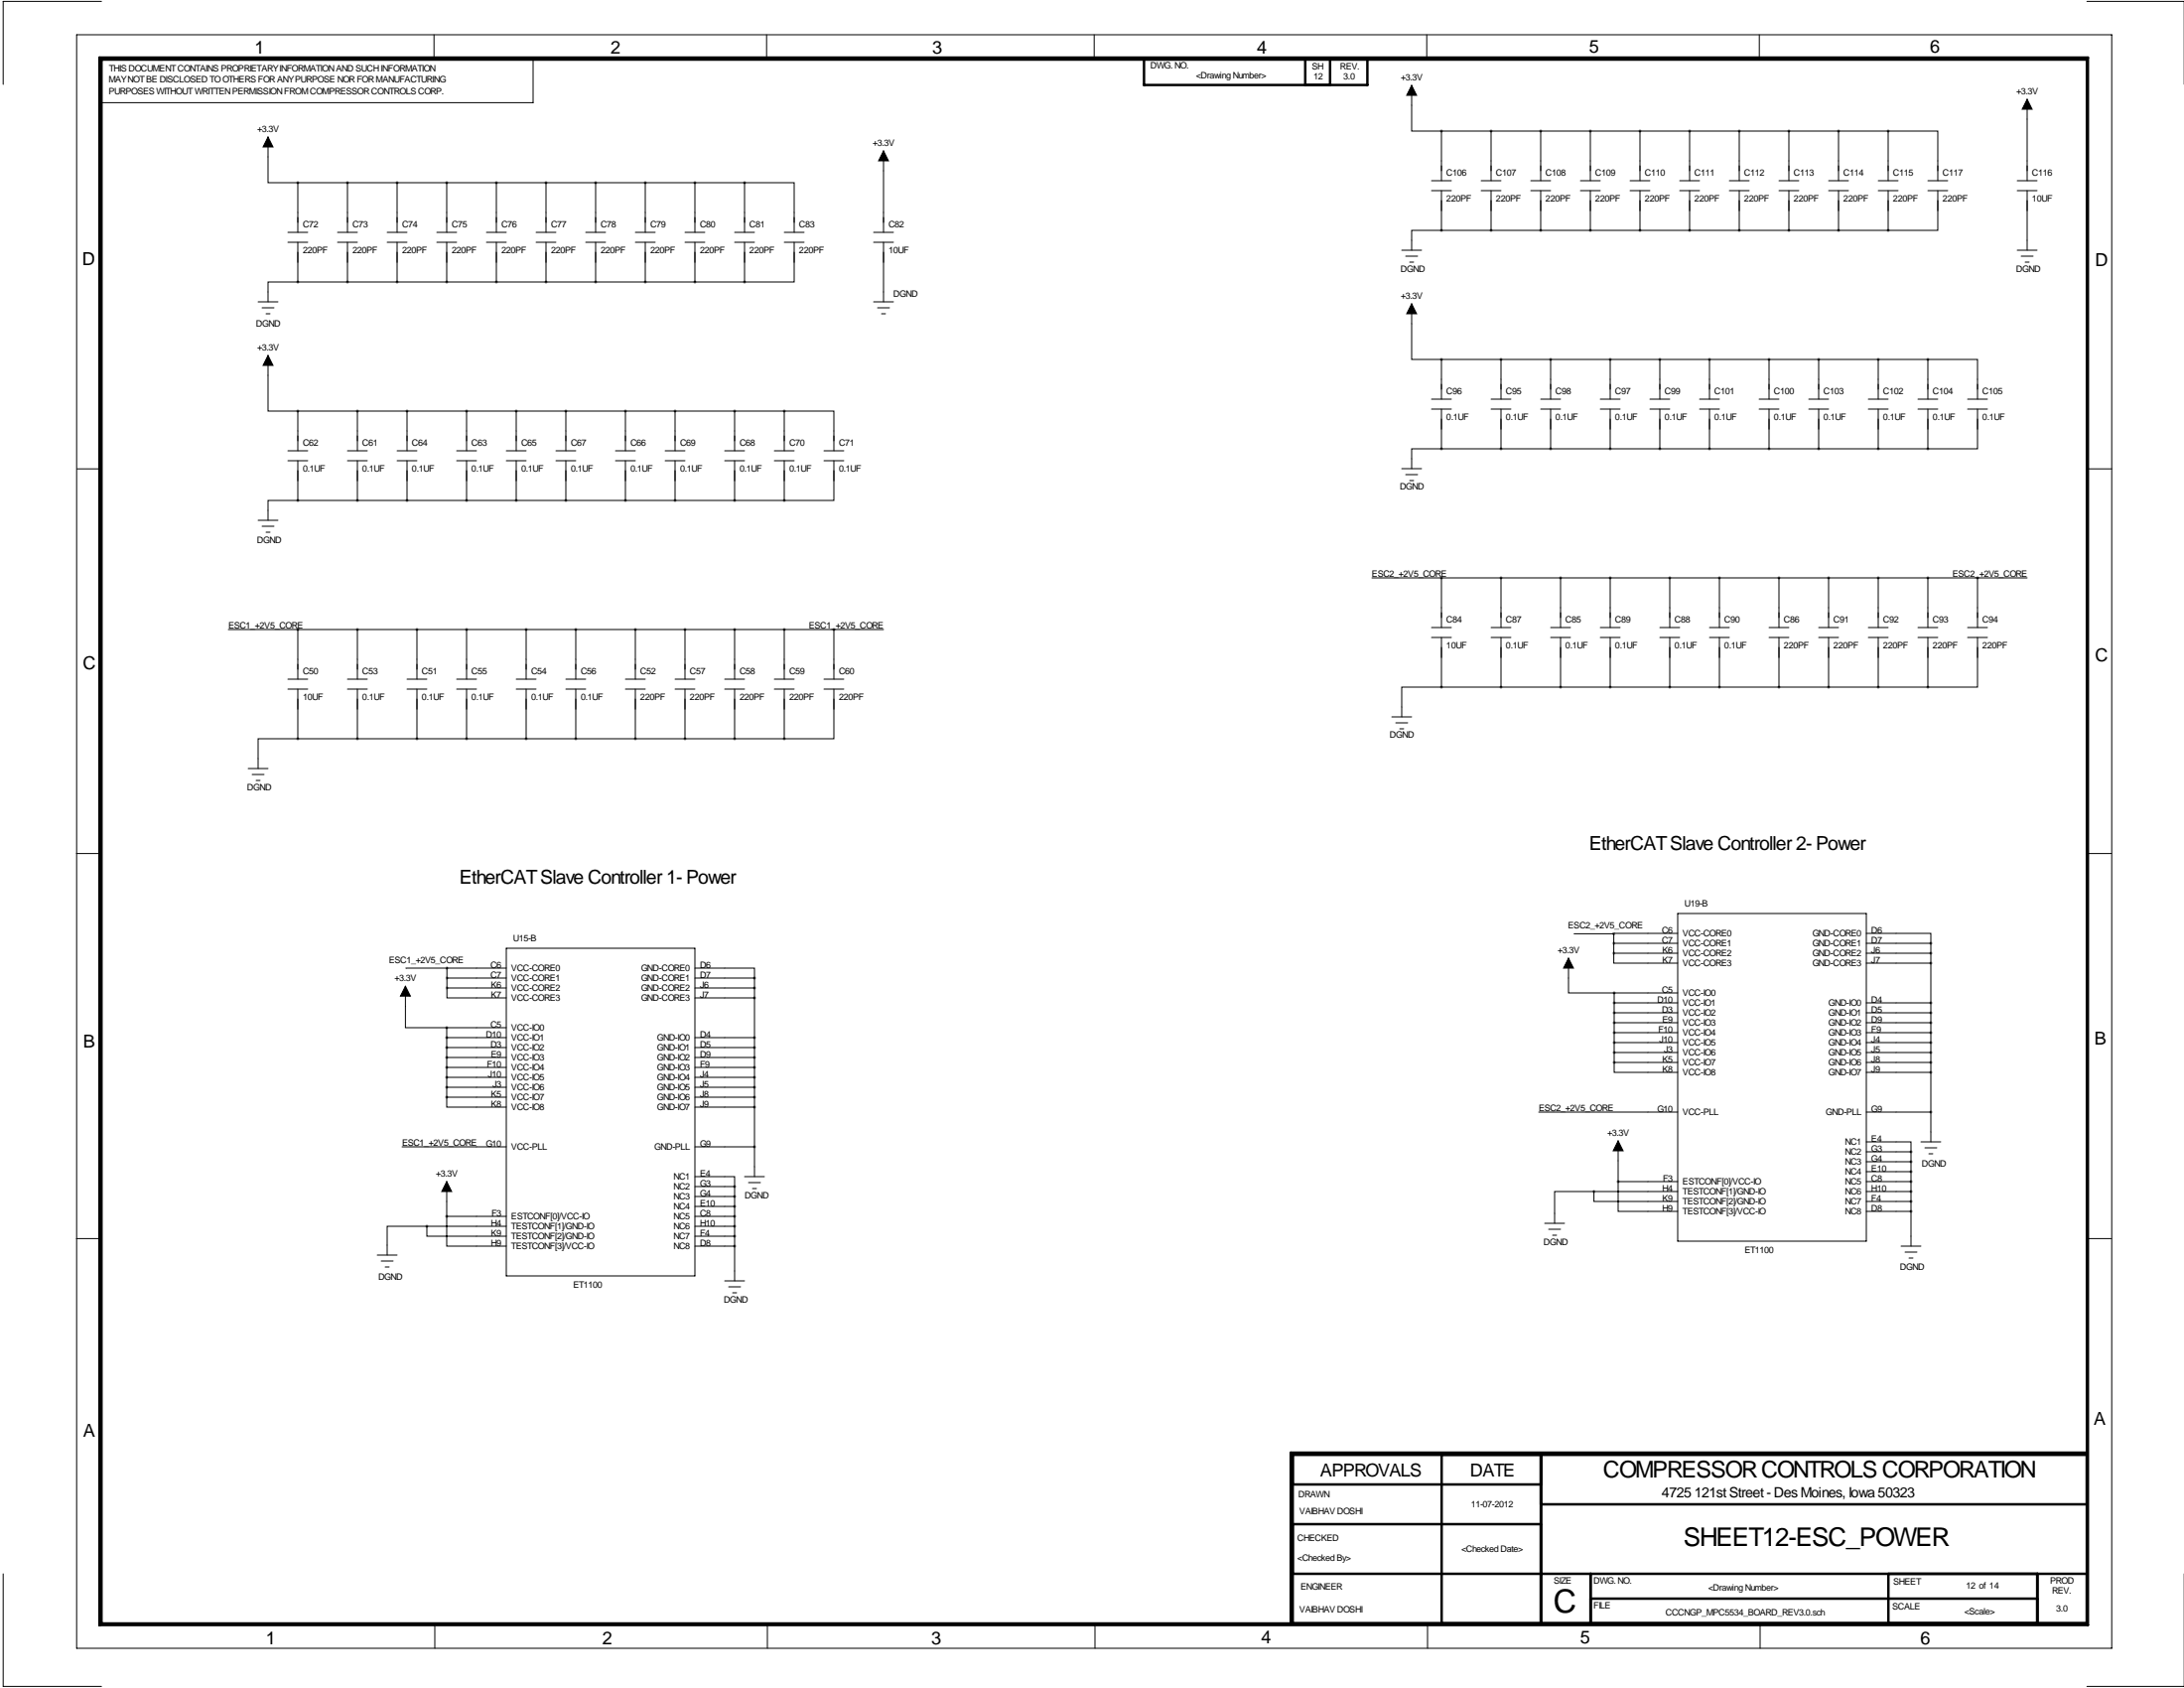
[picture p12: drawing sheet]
<svg xmlns="http://www.w3.org/2000/svg" width="559mm" height="432mm" viewBox="0 0 559 432" stroke-linecap="round" stroke-linejoin="round" font-family="sans-serif">
<g fill="none" stroke="#000" stroke-width=".25">
<path d="M19.6 8.9h520.7v412.7h-520.7zM26 .4h-25.2v21.2M111 8.9v6.3M143.6 15.2h-7.2v11.1h-110.8M196.1 8.9v6.3M280 8.9v6.3M365 8.9v6.3M450.1 8.9v6.3M534 .4h24.8M68.6 35.1v11.6h7.6M226.1 38.6v20.8M361.2 21.8v11.7h7.6"/>
<path d="M368.8 33.5v12.7M368.8 33.5h114.3M381.5 33.5v12.7M394.2 33.5v12.7M406.9 33.5v12.7M419.6 33.5v12.7M432.3 33.5v12.7M445 33.5v12.7M457.7 33.5v12.7M470.4 33.5v12.7M483.1 33.5h12.7v12.7M483.1 33.5v12.7"/>
<path d="M518.7 25.4v20.8M73.7 59.4h5M76.2 46.7v12.7M76.2 46.7h114.3M86.4 59.4h5M88.9 46.7v12.7M99.1 59.4h5M101.6 46.7v12.7M111.8 59.4h5M114.3 46.7v12.7M124.5 59.4h5M127 46.7v12.7"/>
<path d="M137.2 59.4h5M139.7 46.7v12.7M149.9 59.4h5M152.4 46.7v12.7M162.6 59.4h5M165.1 46.7v12.7M175.3 59.4h5M177.8 46.7v12.7M188 59.4h5M190.5 46.7h12.7v12.7M190.5 46.7v12.7M200.7 59.4h5"/>
<path d="M223.5 59.4h5.1M366.3 46.2h5M366.3 48.8h5M368.8 58.9h-7.6v5.1M368.8 48.8v10.1M368.8 58.9h114.3M379 46.2h5M379 48.8h5M381.5 48.8v10.1M391.7 46.2h5M391.7 48.8h5M394.2 48.8v10.1"/>
<path d="M404.4 46.2h5M404.4 48.8h5M406.9 48.8v10.1M417.1 46.2h5M417.1 48.8h5M419.6 48.8v10.1M429.8 46.2h5M429.8 48.8h5M432.3 48.8v10.1M442.5 46.2h5M442.5 48.8h5M445 48.8v10.1"/>
<path d="M455.2 46.2h5M455.2 48.8h5M457.7 48.8v10.1M467.9 46.2h5M467.9 48.8h5M470.4 48.8v10.1M480.6 46.2h5M480.6 48.8h5M483.1 48.8v10.1M493.3 46.2h5M493.3 48.8h5M495.8 48.8v10.1h-12.7"/>
<path d="M516.1 46.2h5.1M516.1 48.8h5.1M518.7 48.8v15.2M66 77.2h5.1M67.1 78.7h3M73.7 62h5M76.2 72.1h-7.6v5.1M76.2 62v10.1M76.2 72.1h114.3M86.4 62h5M88.9 62v10.1M99.1 62h5"/>
<path d="M101.6 62v10.1M111.8 62h5M114.3 62v10.1M124.5 62h5M127 62v10.1M137.2 62h5M139.7 62v10.1M149.9 62h5M152.4 62v10.1M162.6 62h5M165.1 62v10.1M175.3 62h5"/>
<path d="M177.8 62v10.1M188 62h5M190.5 62v10.1M200.7 62h5M203.2 62v10.1h-12.7M223.5 62h5.1M223.5 77.2h5.1M224.5 78.7h3.1M226.1 62v15.2M358.6 64h5.1M359.7 65.5h3M360.7 67.1h1"/>
<path d="M361.2 77.7v14.2h7.6M516.1 64h5.1M517.1 65.5h3.1M518.2 67.1h1M68.1 80.3h1M68.6 90.9v14.3h7.6M225.6 80.3h1M368.8 91.9v10.2M368.8 91.9h124.5M384 91.9v10.2M396.7 91.9v10.2M412 91.9v10.2"/>
<path d="M424.7 91.9v10.2M437.4 91.9v10.2M452.6 91.9v10.2M465.3 91.9v10.2M480.6 91.9v10.2M493.3 91.9h12.7v10.2M493.3 91.9v10.2M19.7 119.9h6.4M73.7 115.3h5M73.7 117.9h5M76.2 105.2v10.1M76.2 117.9v10.1"/>
<path d="M76.2 105.2h124.5M88.9 115.3h5.1M88.9 117.9h5.1M91.4 105.2v10.1M91.4 117.9v10.1M101.6 115.3h5.1M101.6 117.9h5.1M104.1 105.2v10.1M104.1 117.9v10.1M116.8 115.3h5.1M116.8 117.9h5.1M119.4 105.2v10.1"/>
<path d="M119.4 117.9v10.1M129.5 115.3h5.1M129.5 117.9h5.1M132.1 105.2v10.1M132.1 117.9v10.1M142.2 115.3h5.1M142.2 117.9h5.1M144.8 105.2v10.1M144.8 117.9v10.1M157.5 115.3h5.1M157.5 117.9h5.1M160 105.2v10.1"/>
<path d="M160 117.9v10.1M170.2 115.3h5.1M170.2 117.9h5.1M172.7 105.2v10.1M172.7 117.9v10.1M185.4 115.3h5.1M185.4 117.9h5.1M188 105.2v10.1M188 117.9v10.1M198.1 115.3h5.1M198.1 117.9h5.1M200.7 105.2h12.7v10.1"/>
<path d="M200.7 105.2v10.1M200.7 117.9v10.1M210.8 115.3h5.1M210.8 117.9h5.1M213.4 117.9v10.1h-12.7M358.6 119.9h5.1M366.3 102.1h5M366.3 104.6h5M368.8 114.8h-7.6v5.1M368.8 104.6v10.2M368.8 114.8h124.5M381.5 102.1h5.1"/>
<path d="M381.5 104.6h5.1M384 104.6v10.2M394.2 102.1h5.1M394.2 104.6h5.1M396.7 104.6v10.2M409.4 102.1h5.1M409.4 104.6h5.1M412 104.6v10.2M422.1 102.1h5.1M422.1 104.6h5.1M424.7 104.6v10.2M434.8 102.1h5.1"/>
<path d="M434.8 104.6h5.1M437.4 104.6v10.2M450.1 102.1h5.1M450.1 104.6h5.1M452.6 104.6v10.2M462.8 102.1h5.1M462.8 104.6h5.1M465.3 104.6v10.2M478 102.1h5.1M478 104.6h5.1M480.6 104.6v10.2M490.7 102.1h5.1"/>
<path d="M490.7 104.6h5.1M493.3 104.6v10.2M503.4 102.1h5.1M503.4 104.6h5.1M506 104.6v10.2h-12.7M533.9 119.9h6.4M66 133.1h5.1M67.1 134.6h3M68.1 136.1h1M76.2 128h-7.6v5.1M76.2 128h124.5M359.7 121.4h3"/>
<path d="M360.7 122.9h1M351 147.8h167.7M368.8 147.8v12.7M384 147.8v12.7M399.3 147.8v12.7M412 147.8v12.7M427.2 147.8v12.7M439.9 147.8v12.7M455.2 147.8v12.7M467.9 147.8v12.7M480.6 147.8v12.7M493.3 147.8v12.7"/>
<path d="M506 147.8v12.7M58.4 161h167.7M73.7 173.7h5M73.7 176.3h5M76.2 161v12.7M76.2 176.3v12.7M88.9 173.7h5.1M88.9 176.3h5.1M91.4 161v12.7M91.4 176.3v12.7M104.1 173.7h5.1M104.1 176.3h5.1"/>
<path d="M106.7 161v12.7M106.7 176.3v12.7M116.8 173.7h5.1M116.8 176.3h5.1M119.4 161v12.7M119.4 176.3v12.7M132.1 173.7h5.1M132.1 176.3h5.1M134.6 161v12.7M134.6 176.3v12.7M144.8 173.7h5.1M144.8 176.3h5.1"/>
<path d="M147.3 161v12.7M147.3 176.3v12.7M160 173.7h5.1M160 176.3h5.1M162.6 161v12.7M162.6 176.3v12.7M172.7 173.7h5.1M172.7 176.3h5.1M175.3 161v12.7M175.3 176.3v12.7M185.4 173.7h5.1M185.4 176.3h5.1"/>
<path d="M188 161v12.7M188 176.3v12.7M198.1 173.7h5.1M198.1 176.3h5.1M200.7 161v12.7M200.7 176.3v12.7M210.8 173.7h5.1M210.8 176.3h5.1M213.4 176.3v12.7h-12.7M213.4 161v12.7M366.3 160.5h5M366.3 163.1h5"/>
<path d="M368.8 175.8h-10.2v7.6M368.8 163.1v12.7M368.8 175.8h124.5M381.5 160.5h5.1M381.5 163.1h5.1M384 163.1v12.7M396.7 160.5h5.1M396.7 163.1h5.1M399.3 163.1v12.7M409.4 160.5h5.1M409.4 163.1h5.1M412 163.1v12.7"/>
<path d="M424.7 160.5h5.1M424.7 163.1h5.1M427.2 163.1v12.7M437.4 160.5h5.1M437.4 163.1h5.1M439.9 163.1v12.7M452.6 160.5h5.1M452.6 163.1h5.1M455.2 163.1v12.7M465.3 160.5h5.1M465.3 163.1h5.1M467.9 163.1v12.7"/>
<path d="M478 160.5h5.1M478 163.1h5.1M480.6 163.1v12.7M490.7 160.5h5.1M490.7 163.1h5.1M493.3 163.1v12.7M503.4 160.5h5.1M503.4 163.1h5.1M506 163.1v12.7h-12.7M63.5 196.6h5.1M64.5 198.1h3.1M65.5 199.6h1"/>
<path d="M76.2 189h-10.2v7.6M76.2 189h124.5M356.1 183.4h5.1M357.1 184.9h3.1M358.1 186.4h1.1M19.6 218.3h6.4M533.8 218.3h6.4M402.7 238.9h10.2M412.9 238.9v4.9M429.3 238.8l-16.4 .1M429.3 233.7h48.2v83.8h-48.2zM477.5 238.8h16.5v2.5"/>
<path d="M103.7 252.3v10.6h10.6M114.4 252.7v2.6h15.1M114.4 247.6l-10.5 .1M114.4 247.6h15.1M114.4 250.2h15.1M114.4 252.7h15.1M114.4 247.6v5.1M129.5 242.6h48.3v83.8h-48.3zM177.8 247.6h15.2v2.6M177.8 250.2h15.2M177.8 252.7h15.2M177.8 255.3h15.2"/>
<path d="M193 250.2v50.8M401.3 245.1v8.9h11.7M412.9 243.8v2.6h16.4M412.9 241.3h16.4M412.9 243.8h16.4M413 254h16.3M413 256.5h16.3M413 259.1h16.3M413 254v17.8M477.5 241.3h16.5M477.5 243.8h16.5M477.5 246.4h16.5"/>
<path d="M477.5 256.5h16.5M477.5 259.1h16.5M494 241.3v50.8M114.3 262.9v17.8M114.3 262.9h15.2M114.3 265.4h15.2M114.3 268h15.2M114.3 270.5h15.2M114.3 273h15.2M114.3 275.6h15.2M114.3 278.1h15.2M177.8 265.4h15.2"/>
<path d="M177.8 268h15.2M177.8 270.5h15.2M177.8 273h15.2M177.8 275.6h15.2M177.8 278.1h15.2M413 271.8v2.5h16.3M413 261.6h16.3M413 264.2h16.3M413 266.7h16.3M413 269.2h16.3M413 271.8h16.3M477.5 261.6h16.5"/>
<path d="M477.5 264.2h16.5M477.5 266.7h16.5M477.5 269.2h16.5M477.5 271.8h16.5M477.5 274.3h16.5M102.9 293.4h26.6M114.3 280.7v2.5h15.2M114.3 280.7h15.2M177.8 280.7h15.2M177.8 283.2h15.2M177.8 293.4h15.2M393.7 284.5h35.6"/>
<path d="M414 291.8v10.5M477.5 292.1h11.4v2.5M477.5 284.5h16.5M477.5 294.6h11.4M477.5 297.2h11.4M477.5 299.7h11.4M488.9 294.6v24.2M491.5 292.1h5.1M492.5 293.6h3.1M493.5 295.1h1M19.6 316.8h6.4M109.2 313.7v2.5h20.3"/>
<path d="M109.2 313.7h-10.1v7.4M109.2 313.7h20.3M114.3 311.1v7.7h15.2M114.3 302.3v8.8M114.3 311.1h15.2M177.8 301h10.2v2.5M177.8 306.1h10.2M177.8 311.1h10.2M177.8 313.7h10.2M177.8 316.2h10.2M177.8 318.8h10.2M177.8 303.5h10.2"/>
<path d="M177.8 308.6h10.2M188 303.5v24.2M190.5 301h5.1M191.5 302.5h3.1M192.5 304h1M395.2 312.9h5.1M396.2 314.5h3.1M397.3 316h1M407.8 304.8v2.5h21.5M407.8 304.8h-10v8.1M407.8 304.8h21.5M414 302.3v7.6h15.3"/>
<path d="M414 302.3h15.3M477.5 302.3h11.4M477.5 304.8h11.4M477.5 307.3h11.4M477.5 309.9h11.4M486.4 318.8h5.1M533.8 316.8h6.4M96.5 321.1h5.1M97.5 322.6h3.1M98.6 324.1h1M185.4 327.7h5.1M186.4 329.2h3.1"/>
<path d="M187.5 330.7h1M487.4 320.3h3.1M488.4 321.8h1.1M.8 402.6v28.8h25.2M111.3 415.3v6.3M196.3 415.3v6.3M280.2 415.3v6.3M365.3 415.3v6.3M450.3 415.3v6.3M534 431.4h24.8"/>
</g>
<g fill="none" stroke="#000" stroke-width=".63">
<path d="M25.5 14.7h508.7v401h-508.7zM26 15.2h508v400.1h-508zM292.7 15h57.2v6.7h-57.2zM334 21.7v-6.7h6.3v6.7M330.8 379.7h63.5M368.9 372.1v43.2M394.3 372.1v43.2M534 372.1h-203.2v43.2M534 371.6h-203.7v43.7M330.8 389.9h63.5M394.3 384.8h139.7M330.8 402.6h203.2"/>
<path d="M407 402.6v12.7M407 408.9h114.3M483.2 402.6v12.7M521.3 402.6v12.7"/>
</g>
<path d="M68.6 35.1l1.2 2.5h-2.5zM226.1 38.6l1.2 2.5h-2.5zM361.2 21.8l1.3 2.6h-2.6zM518.7 25.4l1.2 2.5h-2.5zM361.2 77.7l1.3 2.6h-2.6zM68.6 90.9l1.2 2.6h-2.5zM103.7 252.3l1.3 2.5h-2.5zM401.3 245.1l1.3 2.5h-2.6zM414 291.8l1.3 2.6h-2.6zM114.3 302.3l1.3 2.5h-2.6z" fill="#000" stroke="#000" stroke-width=".25"/>
<path d="M384 91.9a.05 .05 0 0 0 .1 0 .05 .05 0 0 0-.1 0zM396.7 91.9a.05 .05 0 0 0 .1 0 .05 .05 0 0 0-.1 0zM452.6 91.9a.05 .05 0 0 0 .1 0 .05 .05 0 0 0-.1 0zM465.3 91.9a.05 .05 0 0 0 .1 0 .05 .05 0 0 0-.1 0zM480.5 91.9a.05 .05 0 0 0 .1 0 .05 .05 0 0 0-.1 0zM493.2 91.9a.05 .05 0 0 0 .1 0 .05 .05 0 0 0-.1 0zM384 114.8a.05 .05 0 0 0 .1 0 .05 .05 0 0 0-.1 0zM396.7 114.8a.05 .05 0 0 0 .1 0 .05 .05 0 0 0-.1 0zM452.6 114.8a.05 .05 0 0 0 .1 0 .05 .05 0 0 0-.1 0zM465.3 114.8a.05 .05 0 0 0 .1 0 .05 .05 0 0 0-.1 0zM480.5 114.8a.05 .05 0 0 0 .1 0 .05 .05 0 0 0-.1 0zM493.2 114.8a.05 .05 0 0 0 .1 0 .05 .05 0 0 0-.1 0zM384 147.8a.05 .05 0 0 0 .1 0 .05 .05 0 0 0-.1 0zM427.2 147.8a.05 .05 0 0 0 .1 0 .05 .05 0 0 0-.1 0zM439.9 147.8a.05 .05 0 0 0 .1 0 .05 .05 0 0 0-.1 0zM455.1 147.8a.05 .05 0 0 0 .1 0 .05 .05 0 0 0-.1 0zM467.8 147.8a.05 .05 0 0 0 .1 0 .05 .05 0 0 0-.1 0zM480.5 147.8a.05 .05 0 0 0 .1 0 .05 .05 0 0 0-.1 0zM493.2 147.8a.05 .05 0 0 0 .1 0 .05 .05 0 0 0-.1 0zM505.9 147.8a.05 .05 0 0 0 .1 0 .05 .05 0 0 0-.1 0zM384 175.8a.05 .05 0 0 0 .1 0 .05 .05 0 0 0-.1 0zM427.2 175.8a.05 .05 0 0 0 .1 0 .05 .05 0 0 0-.1 0zM439.9 175.8a.05 .05 0 0 0 .1 0 .05 .05 0 0 0-.1 0zM455.1 175.8a.05 .05 0 0 0 .1 0 .05 .05 0 0 0-.1 0zM467.8 175.8a.05 .05 0 0 0 .1 0 .05 .05 0 0 0-.1 0zM480.5 175.8a.05 .05 0 0 0 .1 0 .05 .05 0 0 0-.1 0zM493.2 175.8a.05 .05 0 0 0 .1 0 .05 .05 0 0 0-.1 0zM494 274.3a.05 .05 0 0 0 .1 0 .05 .05 0 0 0-.1 0zM494 266.7a.05 .05 0 0 0 .1 0 .05 .05 0 0 0-.1 0zM494 264.2a.05 .05 0 0 0 .1 0 .05 .05 0 0 0-.1 0zM494 261.6a.05 .05 0 0 0 .1 0 .05 .05 0 0 0-.1 0zM494 259.1a.05 .05 0 0 0 .1 0 .05 .05 0 0 0-.1 0zM494 256.5a.05 .05 0 0 0 .1 0 .05 .05 0 0 0-.1 0zM494 246.4a.05 .05 0 0 0 .1 0 .05 .05 0 0 0-.1 0zM494 243.8a.05 .05 0 0 0 .1 0 .05 .05 0 0 0-.1 0zM494 241.3a.05 .05 0 0 0 .1 0 .05 .05 0 0 0-.1 0zM488.9 307.3a.05 .05 0 0 0 .1 0 .05 .05 0 0 0-.1 0zM488.9 304.8a.05 .05 0 0 0 .1 0 .05 .05 0 0 0-.1 0zM488.9 302.3a.05 .05 0 0 0 .1 0 .05 .05 0 0 0-.1 0zM488.9 299.7a.05 .05 0 0 0 .1 0 .05 .05 0 0 0-.1 0zM488.9 297.2a.05 .05 0 0 0 .1 0 .05 .05 0 0 0-.1 0zM488.9 294.6a.05 .05 0 0 0 .1 0 .05 .05 0 0 0-.1 0zM494 284.5a.05 .05 0 0 0 .1 0 .05 .05 0 0 0-.1 0zM488.9 309.9a.05 .05 0 0 0 .1 0 .05 .05 0 0 0-.1 0zM91.4 105.2a.05 .05 0 0 0 .1 0 .05 .05 0 0 0-.1 0zM104.1 105.2a.05 .05 0 0 0 .1 0 .05 .05 0 0 0-.1 0zM187.9 105.2a.05 .05 0 0 0 .1 0 .05 .05 0 0 0-.1 0zM200.6 105.2a.05 .05 0 0 0 .1 0 .05 .05 0 0 0-.1 0zM91.4 128a.05 .05 0 0 0 .1 0 .05 .05 0 0 0-.1 0zM104.1 128a.05 .05 0 0 0 .1 0 .05 .05 0 0 0-.1 0zM187.9 128a.05 .05 0 0 0 .1 0 .05 .05 0 0 0-.1 0zM200.6 128a.05 .05 0 0 0 .1 0 .05 .05 0 0 0-.1 0zM91.4 161a.05 .05 0 0 0 .1 0 .05 .05 0 0 0-.1 0zM162.5 161a.05 .05 0 0 0 .1 0 .05 .05 0 0 0-.1 0zM175.2 161a.05 .05 0 0 0 .1 0 .05 .05 0 0 0-.1 0zM187.9 161a.05 .05 0 0 0 .1 0 .05 .05 0 0 0-.1 0zM200.6 161a.05 .05 0 0 0 .1 0 .05 .05 0 0 0-.1 0zM213.3 161a.05 .05 0 0 0 .1 0 .05 .05 0 0 0-.1 0zM91.4 189a.05 .05 0 0 0 .1 0 .05 .05 0 0 0-.1 0zM162.5 189a.05 .05 0 0 0 .1 0 .05 .05 0 0 0-.1 0zM175.2 189a.05 .05 0 0 0 .1 0 .05 .05 0 0 0-.1 0zM187.9 189a.05 .05 0 0 0 .1 0 .05 .05 0 0 0-.1 0zM200.6 189a.05 .05 0 0 0 .1 0 .05 .05 0 0 0-.1 0zM193 278.1a.05 .05 0 0 0 .1 0 .05 .05 0 0 0-.1 0zM193 275.6a.05 .05 0 0 0 .1 0 .05 .05 0 0 0-.1 0zM193 273.1a.05 .05 0 0 0 .1 0 .05 .05 0 0 0-.1 0zM193 270.5a.05 .05 0 0 0 .1 0 .05 .05 0 0 0-.1 0zM193 268a.05 .05 0 0 0 .1 0 .05 .05 0 0 0-.1 0zM193 265.4a.05 .05 0 0 0 .1 0 .05 .05 0 0 0-.1 0zM193 252.7a.05 .05 0 0 0 .1 0 .05 .05 0 0 0-.1 0zM193 250.2a.05 .05 0 0 0 .1 0 .05 .05 0 0 0-.1 0zM114.3 252.7a.05 .05 0 0 0 .1 0 .05 .05 0 0 0-.1 0zM114.3 250.2a.05 .05 0 0 0 .1 0 .05 .05 0 0 0-.1 0zM193 280.7a.05 .05 0 0 0 .1 0 .05 .05 0 0 0-.1 0zM187.9 316.2a.05 .05 0 0 0 .1 0 .05 .05 0 0 0-.1 0zM187.9 313.7a.05 .05 0 0 0 .1 0 .05 .05 0 0 0-.1 0zM187.9 308.6a.05 .05 0 0 0 .1 0 .05 .05 0 0 0-.1 0zM193 293.4a.05 .05 0 0 0 .1 0 .05 .05 0 0 0-.1 0zM193 283.2a.05 .05 0 0 0 .1 0 .05 .05 0 0 0-.1 0zM187.9 303.5a.05 .05 0 0 0 .1 0 .05 .05 0 0 0-.1 0zM187.9 306.1a.05 .05 0 0 0 .1 0 .05 .05 0 0 0-.1 0zM187.9 311.2a.05 .05 0 0 0 .1 0 .05 .05 0 0 0-.1 0zM193 255.3a.05 .05 0 0 0 .1 0 .05 .05 0 0 0-.1 0zM114.3 247.7a.05 .05 0 0 0 .1 0 .05 .05 0 0 0-.1 0zM494 271.8a.05 .05 0 0 0 .1 0 .05 .05 0 0 0-.1 0zM494 269.2a.05 .05 0 0 0 .1 0 .05 .05 0 0 0-.1 0zM187.9 318.8a.05 .05 0 0 0 .1 0 .05 .05 0 0 0-.1 0z" fill="#000" stroke="#000" stroke-width=".63"/>
<text font-size="8.2" x="397.5" y="412.4">C</text>
<text font-size="6.6" x="430.8" y="395.4">SHEET12-ESC_POWER</text>
<text font-size="5.9" x="410.2" y="378">COMPRESSOR CONTROLS CORPORATION</text>
<g font-size="4.9">
<text x="406.7" y="217.4">EtherCAT Slave Controller 2- Power</text>
<text x="117.6" y="226.1">EtherCAT Slave Controller 1- Power</text>
</g>
<g font-size="4.6">
<text x="65.1" y="13.7">1</text>
<text x="156.3" y="13.7">2</text>
<text x="238.5" y="13.7">3</text>
<text x="321.6" y="13.7">4</text>
<text x="406.6" y="13.5">5</text>
<text x="493.8" y="13.5">6</text>
<text x="21.1" y="67.9">D</text>
<text x="536.1" y="68.1">D</text>
<text x="21.2" y="171.1">C</text>
<text x="536" y="169.2">C</text>
<text x="21.3" y="268.1">B</text>
<text x="535.9" y="267.2">B</text>
<text x="535.7" y="364.5">A</text>
<text x="21.3" y="367.5">A</text>
<text x="337.8" y="377.7">APPROVALS</text>
<text x="376.2" y="377.7">DATE</text>
<text x="68" y="420.6">1</text>
<text x="154.1" y="420.6">2</text>
<text x="238.3" y="420.6">3</text>
<text x="322.7" y="420.5">4</text>
<text x="404.4" y="420.4">5</text>
<text x="491.4" y="420.6">6</text>
</g>
<text font-size="3.6" x="425.2" y="383">4725 121st Street - Des Moines, Iowa 50323</text>
<g font-size="2.3">
<text x="294.3" y="17.6">DWG. NO.</text>
<text x="335.7" y="17.7">SH</text>
<text x="342.9" y="17.8">REV.</text>
<text x="27.8" y="21.1">MAY NOT BE DISCLOSED TO OTHERS FOR ANY PURPOSE NOR FOR MANUFACTURING</text>
<text x="27.9" y="18.3">THIS DOCUMENT CONTAINS PROPRIETARY INFORMATION AND SUCH INFORMATION</text>
<text x="306.1" y="20.1">&lt;Drawing Number&gt;</text>
<text x="336.1" y="20.3">12</text>
<text x="343.7" y="20.3">3.0</text>
<text x="358.4" y="20.6">+3.3V</text>
<text x="27.8" y="24.2">PURPOSES WITHOUT WRITTEN PERMISSION FROM COMPRESSOR CONTROLS CORP.</text>
<text x="515.9" y="24.1">+3.3V</text>
<text x="65.8" y="33.8">+3.3V</text>
<text x="223.3" y="37.3">+3.3V</text>
<text x="370.1" y="45">C106</text>
<text x="382.8" y="45">C107</text>
<text x="395.5" y="45">C108</text>
<text x="408.2" y="45">C109</text>
<text x="420.9" y="45">C110</text>
<text x="433.6" y="45">C111</text>
<text x="446.3" y="45">C112</text>
<text x="459" y="45">C113</text>
<text x="471.7" y="45">C114</text>
<text x="484.4" y="45">C115</text>
<text x="497.1" y="45">C117</text>
<text x="519.9" y="45">C116</text>
<text x="370.1" y="51.6">220PF</text>
<text x="382.8" y="51.6">220PF</text>
<text x="395.5" y="51.6">220PF</text>
<text x="408.2" y="51.6">220PF</text>
<text x="420.9" y="51.6">220PF</text>
<text x="433.6" y="51.6">220PF</text>
<text x="446.3" y="51.6">220PF</text>
<text x="459" y="51.6">220PF</text>
<text x="471.7" y="51.6">220PF</text>
<text x="484.4" y="51.6">220PF</text>
<text x="497.1" y="51.6">220PF</text>
<text x="519.9" y="51.6">10UF</text>
<text x="77.5" y="58.2">C72</text>
<text x="90.2" y="58.2">C73</text>
<text x="102.9" y="58.2">C74</text>
<text x="115.6" y="58.2">C75</text>
<text x="128.3" y="58.2">C76</text>
<text x="141" y="58.2">C77</text>
<text x="153.7" y="58.2">C78</text>
<text x="166.4" y="58.2">C79</text>
<text x="179.1" y="58.2">C80</text>
<text x="191.8" y="58.2">C81</text>
<text x="204.5" y="58.2">C83</text>
<text x="227.3" y="58.2">C82</text>
<text x="77.5" y="64.8">220PF</text>
<text x="90.2" y="64.8">220PF</text>
<text x="102.9" y="64.8">220PF</text>
<text x="115.6" y="64.8">220PF</text>
<text x="128.3" y="64.8">220PF</text>
<text x="141" y="64.8">220PF</text>
<text x="153.7" y="64.8">220PF</text>
<text x="166.4" y="64.8">220PF</text>
<text x="179.1" y="64.8">220PF</text>
<text x="191.8" y="64.8">220PF</text>
<text x="204.5" y="64.8">220PF</text>
<text x="227.3" y="64.8">10UF</text>
<text x="358.4" y="69.6">DGND</text>
<text x="515.9" y="69.6">DGND</text>
<text x="228.6" y="75.9">DGND</text>
<text x="358.4" y="76.5">+3.3V</text>
<text x="65.5" y="83.6">DGND</text>
<text x="65.8" y="89.7">+3.3V</text>
<text x="370.1" y="100.8">C96</text>
<text x="385.3" y="100.8">C95</text>
<text x="398" y="100.8">C98</text>
<text x="413.3" y="100.8">C97</text>
<text x="426" y="100.8">C99</text>
<text x="438.7" y="100.8">C101</text>
<text x="453.9" y="100.8">C100</text>
<text x="466.6" y="100.8">C103</text>
<text x="481.8" y="100.8">C102</text>
<text x="494.5" y="100.8">C104</text>
<text x="507.2" y="100.8">C105</text>
<text x="370.1" y="107.5">0.1UF</text>
<text x="385.3" y="107.5">0.1UF</text>
<text x="398" y="107.5">0.1UF</text>
<text x="413.3" y="107.5">0.1UF</text>
<text x="426" y="107.5">0.1UF</text>
<text x="438.7" y="107.5">0.1UF</text>
<text x="453.9" y="107.5">0.1UF</text>
<text x="466.6" y="107.5">0.1UF</text>
<text x="481.8" y="107.5">0.1UF</text>
<text x="494.5" y="107.5">0.1UF</text>
<text x="507.2" y="107.5">0.1UF</text>
<text x="77.5" y="114">C62</text>
<text x="92.7" y="114">C61</text>
<text x="105.4" y="114">C64</text>
<text x="120.6" y="114">C63</text>
<text x="133.3" y="114">C65</text>
<text x="146" y="114">C67</text>
<text x="161.3" y="114">C66</text>
<text x="174" y="114">C69</text>
<text x="189.2" y="114">C68</text>
<text x="201.9" y="114">C70</text>
<text x="214.6" y="114">C71</text>
<text x="77.5" y="120.7">0.1UF</text>
<text x="92.7" y="120.7">0.1UF</text>
<text x="105.4" y="120.7">0.1UF</text>
<text x="120.6" y="120.7">0.1UF</text>
<text x="133.3" y="120.7">0.1UF</text>
<text x="146" y="120.7">0.1UF</text>
<text x="161.3" y="120.7">0.1UF</text>
<text x="174" y="120.7">0.1UF</text>
<text x="189.2" y="120.7">0.1UF</text>
<text x="201.9" y="120.7">0.1UF</text>
<text x="214.6" y="120.7">0.1UF</text>
<text x="358.1" y="125.2">DGND</text>
<text x="65.8" y="138.9">DGND</text>
<text x="351" y="147.6">ESC2_+2V5_CORE</text>
<text x="499.6" y="147.6">ESC2_+2V5_CORE</text>
<text x="58.4" y="160.8">ESC1_+2V5_CORE</text>
<text x="207" y="160.8">ESC1_+2V5_CORE</text>
<text x="370.1" y="159.3">C84</text>
<text x="385.3" y="159.3">C87</text>
<text x="400.6" y="159.3">C85</text>
<text x="413.3" y="159.3">C89</text>
<text x="428.5" y="159.3">C88</text>
<text x="441.2" y="159.3">C90</text>
<text x="456.4" y="159.3">C86</text>
<text x="469.1" y="159.3">C91</text>
<text x="481.8" y="159.3">C92</text>
<text x="494.5" y="159.3">C93</text>
<text x="507.2" y="159.3">C94</text>
<text x="370.1" y="165.9">10UF</text>
<text x="385.3" y="165.9">0.1UF</text>
<text x="400.6" y="165.9">0.1UF</text>
<text x="413.3" y="165.9">0.1UF</text>
<text x="428.5" y="165.9">0.1UF</text>
<text x="441.2" y="165.9">0.1UF</text>
<text x="456.4" y="165.9">220PF</text>
<text x="469.1" y="165.9">220PF</text>
<text x="481.8" y="165.9">220PF</text>
<text x="494.5" y="165.9">220PF</text>
<text x="507.2" y="165.9">220PF</text>
<text x="77.5" y="172.5">C50</text>
<text x="92.7" y="172.5">C53</text>
<text x="107.9" y="172.5">C51</text>
<text x="120.6" y="172.5">C55</text>
<text x="135.9" y="172.5">C54</text>
<text x="148.6" y="172.5">C56</text>
<text x="163.8" y="172.5">C52</text>
<text x="176.5" y="172.5">C57</text>
<text x="189.2" y="172.5">C58</text>
<text x="201.9" y="172.5">C59</text>
<text x="214.6" y="172.5">C60</text>
<text x="77.5" y="179.1">10UF</text>
<text x="92.7" y="179.1">0.1UF</text>
<text x="107.9" y="179.1">0.1UF</text>
<text x="120.6" y="179.1">0.1UF</text>
<text x="135.9" y="179.1">0.1UF</text>
<text x="148.6" y="179.1">0.1UF</text>
<text x="163.8" y="179.1">220PF</text>
<text x="176.5" y="179.1">220PF</text>
<text x="189.2" y="179.1">220PF</text>
<text x="201.9" y="179.1">220PF</text>
<text x="214.6" y="179.1">220PF</text>
<text x="355.6" y="188.7">DGND</text>
<text x="63.2" y="202.2">DGND</text>
<text x="431" y="231.9">U19-B</text>
<text x="401.2" y="237.5">ESC2_+2V5_CORE</text>
<text x="425.2" y="238.8">C6</text>
<text x="430.5" y="239.5">VCC-CORE0</text>
<text x="463.7" y="239.5">GND-CORE0</text>
<text x="478.8" y="238.8">D6</text>
<text x="131.3" y="240.8">U15-B</text>
<text x="398.6" y="243.8">+3.3V</text>
<text x="425.2" y="241.3">C7</text>
<text x="425.4" y="243.8">K6</text>
<text x="430.5" y="242.1">VCC-CORE1</text>
<text x="430.5" y="244.6">VCC-CORE2</text>
<text x="463.7" y="242.1">GND-CORE1</text>
<text x="463.7" y="244.6">GND-CORE2</text>
<text x="478.8" y="241.3">D7</text>
<text x="478.8" y="243.8">J6</text>
<text x="99.5" y="246.3">ESC1_+2V5_CORE</text>
<text x="101" y="251">+3.3V</text>
<text x="125.5" y="247.6">C6</text>
<text x="125.5" y="250.2">C7</text>
<text x="130.8" y="248.4">VCC-CORE0</text>
<text x="130.8" y="251">VCC-CORE1</text>
<text x="164" y="248.4">GND-CORE0</text>
<text x="164" y="251">GND-CORE1</text>
<text x="179.1" y="247.6">D6</text>
<text x="179.1" y="250.2">D7</text>
<text x="425.4" y="246.4">K7</text>
<text x="430.5" y="247.1">VCC-CORE3</text>
<text x="463.7" y="247.1">GND-CORE3</text>
<text x="478.8" y="246.4">J7</text>
<text x="125.6" y="252.7">K6</text>
<text x="125.6" y="255.3">K7</text>
<text x="130.8" y="253.5">VCC-CORE2</text>
<text x="130.8" y="256">VCC-CORE3</text>
<text x="164" y="253.5">GND-CORE2</text>
<text x="164" y="256">GND-CORE3</text>
<text x="179.1" y="252.7">J6</text>
<text x="179.1" y="255.3">J7</text>
<text x="424" y="256.5">D10</text>
<text x="425.2" y="254">C5</text>
<text x="430.5" y="254.8">VCC-IO0</text>
<text x="430.5" y="257.3">VCC-IO1</text>
<text x="467.8" y="257.3">GND-IO0</text>
<text x="478.8" y="256.5">D4</text>
<text x="125.5" y="262.9">C5</text>
<text x="130.8" y="263.7">VCC-IO0</text>
<text x="425.2" y="259.1">D3</text>
<text x="425.4" y="261.6">E9</text>
<text x="430.5" y="259.8">VCC-IO2</text>
<text x="430.5" y="262.4">VCC-IO3</text>
<text x="467.8" y="259.8">GND-IO1</text>
<text x="467.8" y="262.4">GND-IO2</text>
<text x="478.8" y="259.1">D5</text>
<text x="478.8" y="261.6">D9</text>
<text x="124.3" y="265.4">D10</text>
<text x="125.5" y="268">D3</text>
<text x="130.8" y="266.2">VCC-IO1</text>
<text x="130.8" y="268.7">VCC-IO2</text>
<text x="168.1" y="266.2">GND-IO0</text>
<text x="168.1" y="268.7">GND-IO1</text>
<text x="179.1" y="265.4">D4</text>
<text x="179.1" y="268">D5</text>
<text x="424.3" y="264.2">F10</text>
<text x="424.6" y="266.7">J10</text>
<text x="425.8" y="269.2">J3</text>
<text x="430.5" y="264.9">VCC-IO4</text>
<text x="430.5" y="267.5">VCC-IO5</text>
<text x="467.8" y="264.9">GND-IO3</text>
<text x="467.8" y="267.5">GND-IO4</text>
<text x="478.8" y="264.2">F9</text>
<text x="478.8" y="266.7">J4</text>
<text x="478.8" y="269.2">J5</text>
<text x="124.6" y="273">F10</text>
<text x="124.8" y="275.6">J10</text>
<text x="125.6" y="270.5">E9</text>
<text x="130.8" y="271.3">VCC-IO3</text>
<text x="130.8" y="273.8">VCC-IO4</text>
<text x="168.1" y="271.3">GND-IO2</text>
<text x="168.1" y="273.8">GND-IO3</text>
<text x="179.1" y="270.5">D9</text>
<text x="179.1" y="273">F9</text>
<text x="179.1" y="275.6">J4</text>
<text x="425.4" y="271.8">K5</text>
<text x="425.4" y="274.3">K8</text>
<text x="430.5" y="270">VCC-IO6</text>
<text x="430.5" y="272.5">VCC-IO7</text>
<text x="430.5" y="275.1">VCC-IO8</text>
<text x="467.8" y="270">GND-IO5</text>
<text x="467.8" y="272.5">GND-IO6</text>
<text x="467.8" y="275.1">GND-IO7</text>
<text x="478.8" y="271.8">J8</text>
<text x="478.8" y="274.3">J9</text>
<text x="125.6" y="280.7">K5</text>
<text x="126" y="278.1">J3</text>
<text x="130.8" y="276.4">VCC-IO5</text>
<text x="130.8" y="278.9">VCC-IO6</text>
<text x="130.8" y="281.4">VCC-IO7</text>
<text x="168.1" y="276.4">GND-IO4</text>
<text x="168.1" y="278.9">GND-IO5</text>
<text x="168.1" y="281.4">GND-IO6</text>
<text x="179.1" y="278.1">J5</text>
<text x="179.1" y="280.7">J8</text>
<text x="125.6" y="283.2">K8</text>
<text x="130.8" y="284">VCC-IO8</text>
<text x="168.1" y="284">GND-IO7</text>
<text x="179.1" y="283.2">J9</text>
<text x="393.7" y="284.2">ESC2_+2V5_CORE</text>
<text x="424" y="284.5">G10</text>
<text x="430.5" y="285.2">VCC-PLL</text>
<text x="467.2" y="285.2">GND-PLL</text>
<text x="478.8" y="284.5">G9</text>
<text x="102.9" y="293.1">ESC1_+2V5_CORE</text>
<text x="124.3" y="293.4">G10</text>
<text x="179.1" y="293.4">G9</text>
<text x="411.3" y="290.6">+3.3V</text>
<text x="472" y="292.9">NC1</text>
<text x="478.8" y="292.1">E4</text>
<text x="130.8" y="294.1">VCC-PLL</text>
<text x="167.4" y="294.1">GND-PLL</text>
<text x="472" y="295.4">NC2</text>
<text x="472" y="297.9">NC3</text>
<text x="478.8" y="294.6">G3</text>
<text x="478.8" y="297.2">G4</text>
<text x="478.8" y="299.7">E10</text>
<text x="491.7" y="298.4">DGND</text>
<text x="111.5" y="301">+3.3V</text>
<text x="172.3" y="301.8">NC1</text>
<text x="172.3" y="304.3">NC2</text>
<text x="179.1" y="301">E4</text>
<text x="179.1" y="303.5">G3</text>
<text x="425.4" y="304.8">H4</text>
<text x="425.5" y="302.3">F3</text>
<text x="430.5" y="303">ESTCONF[0]/VCC-IO</text>
<text x="430.5" y="305.6">TESTCONF[1]/GND-IO</text>
<text x="472" y="305.6">NC6</text>
<text x="472" y="300.5">NC4</text>
<text x="472" y="303">NC5</text>
<text x="478.8" y="304.8">H10</text>
<text x="478.8" y="302.3">C8</text>
<text x="125.8" y="311.1">F3</text>
<text x="130.8" y="311.9">ESTCONF[0]/VCC-IO</text>
<text x="172.3" y="306.8">NC3</text>
<text x="172.3" y="309.4">NC4</text>
<text x="172.3" y="311.9">NC5</text>
<text x="179.1" y="306.1">G4</text>
<text x="179.1" y="308.6">E10</text>
<text x="179.1" y="311.1">C8</text>
<text x="190.5" y="306.6">DGND</text>
<text x="425.4" y="307.3">K9</text>
<text x="425.4" y="309.9">H9</text>
<text x="430.5" y="308.1">TESTCONF[2]/GND-IO</text>
<text x="430.5" y="310.6">TESTCONF[3]/VCC-IO</text>
<text x="472" y="308.1">NC7</text>
<text x="472" y="310.6">NC8</text>
<text x="478.8" y="307.3">F4</text>
<text x="478.8" y="309.9">D8</text>
<text x="125.6" y="313.7">H4</text>
<text x="125.6" y="316.2">K9</text>
<text x="130.8" y="314.5">TESTCONF[1]/GND-IO</text>
<text x="130.8" y="317">TESTCONF[2]/GND-IO</text>
<text x="172.3" y="317">NC7</text>
<text x="172.3" y="314.5">NC6</text>
<text x="179.1" y="316.2">F4</text>
<text x="179.1" y="313.7">H10</text>
<text x="125.6" y="318.8">H9</text>
<text x="130.8" y="319.5">TESTCONF[3]/VCC-IO</text>
<text x="172.3" y="319.5">NC8</text>
<text x="179.1" y="318.8">D8</text>
<text x="395" y="318.5">DGND</text>
<text x="446.4" y="320.5">ET1100</text>
<text x="96.8" y="327.4">DGND</text>
<text x="146.7" y="329.4">ET1100</text>
<text x="486.2" y="324.9">DGND</text>
<text x="185.2" y="333.2">DGND</text>
<text x="332.2" y="383">DRAWN</text>
<text x="332.5" y="387.3">VAIBHAV DOSHI</text>
<text x="376.4" y="385.6">11-07-2012</text>
<text x="332" y="394.2">CHECKED</text>
<text x="332" y="399.3">&lt;Checked By&gt;</text>
<text x="373.9" y="397">&lt;Checked Date&gt;</text>
<text x="332.7" y="406.7">ENGINEER</text>
<text x="397.6" y="405.1">SIZE</text>
<text x="407.7" y="405.1">DWG. NO.</text>
<text x="437.1" y="406.9">&lt;Drawing Number&gt;</text>
<text x="484.4" y="405.4">SHEET</text>
<text x="503.1" y="406.4">12 of 14</text>
<text x="524.6" y="405.1">PROD</text>
<text x="525.1" y="407.7">REV.</text>
<text x="332.5" y="412.5">VAIBHAV DOSHI</text>
<text x="407.7" y="411.5">FILE</text>
<text x="426.2" y="413.3">CCCNGP_MPC5534_BOARD_REV3.0.sch</text>
<text x="484.2" y="411.7">SCALE</text>
<text x="502.7" y="413">&lt;Scale&gt;</text>
<text x="526.1" y="412.2">3.0</text>
</g>
</svg>
